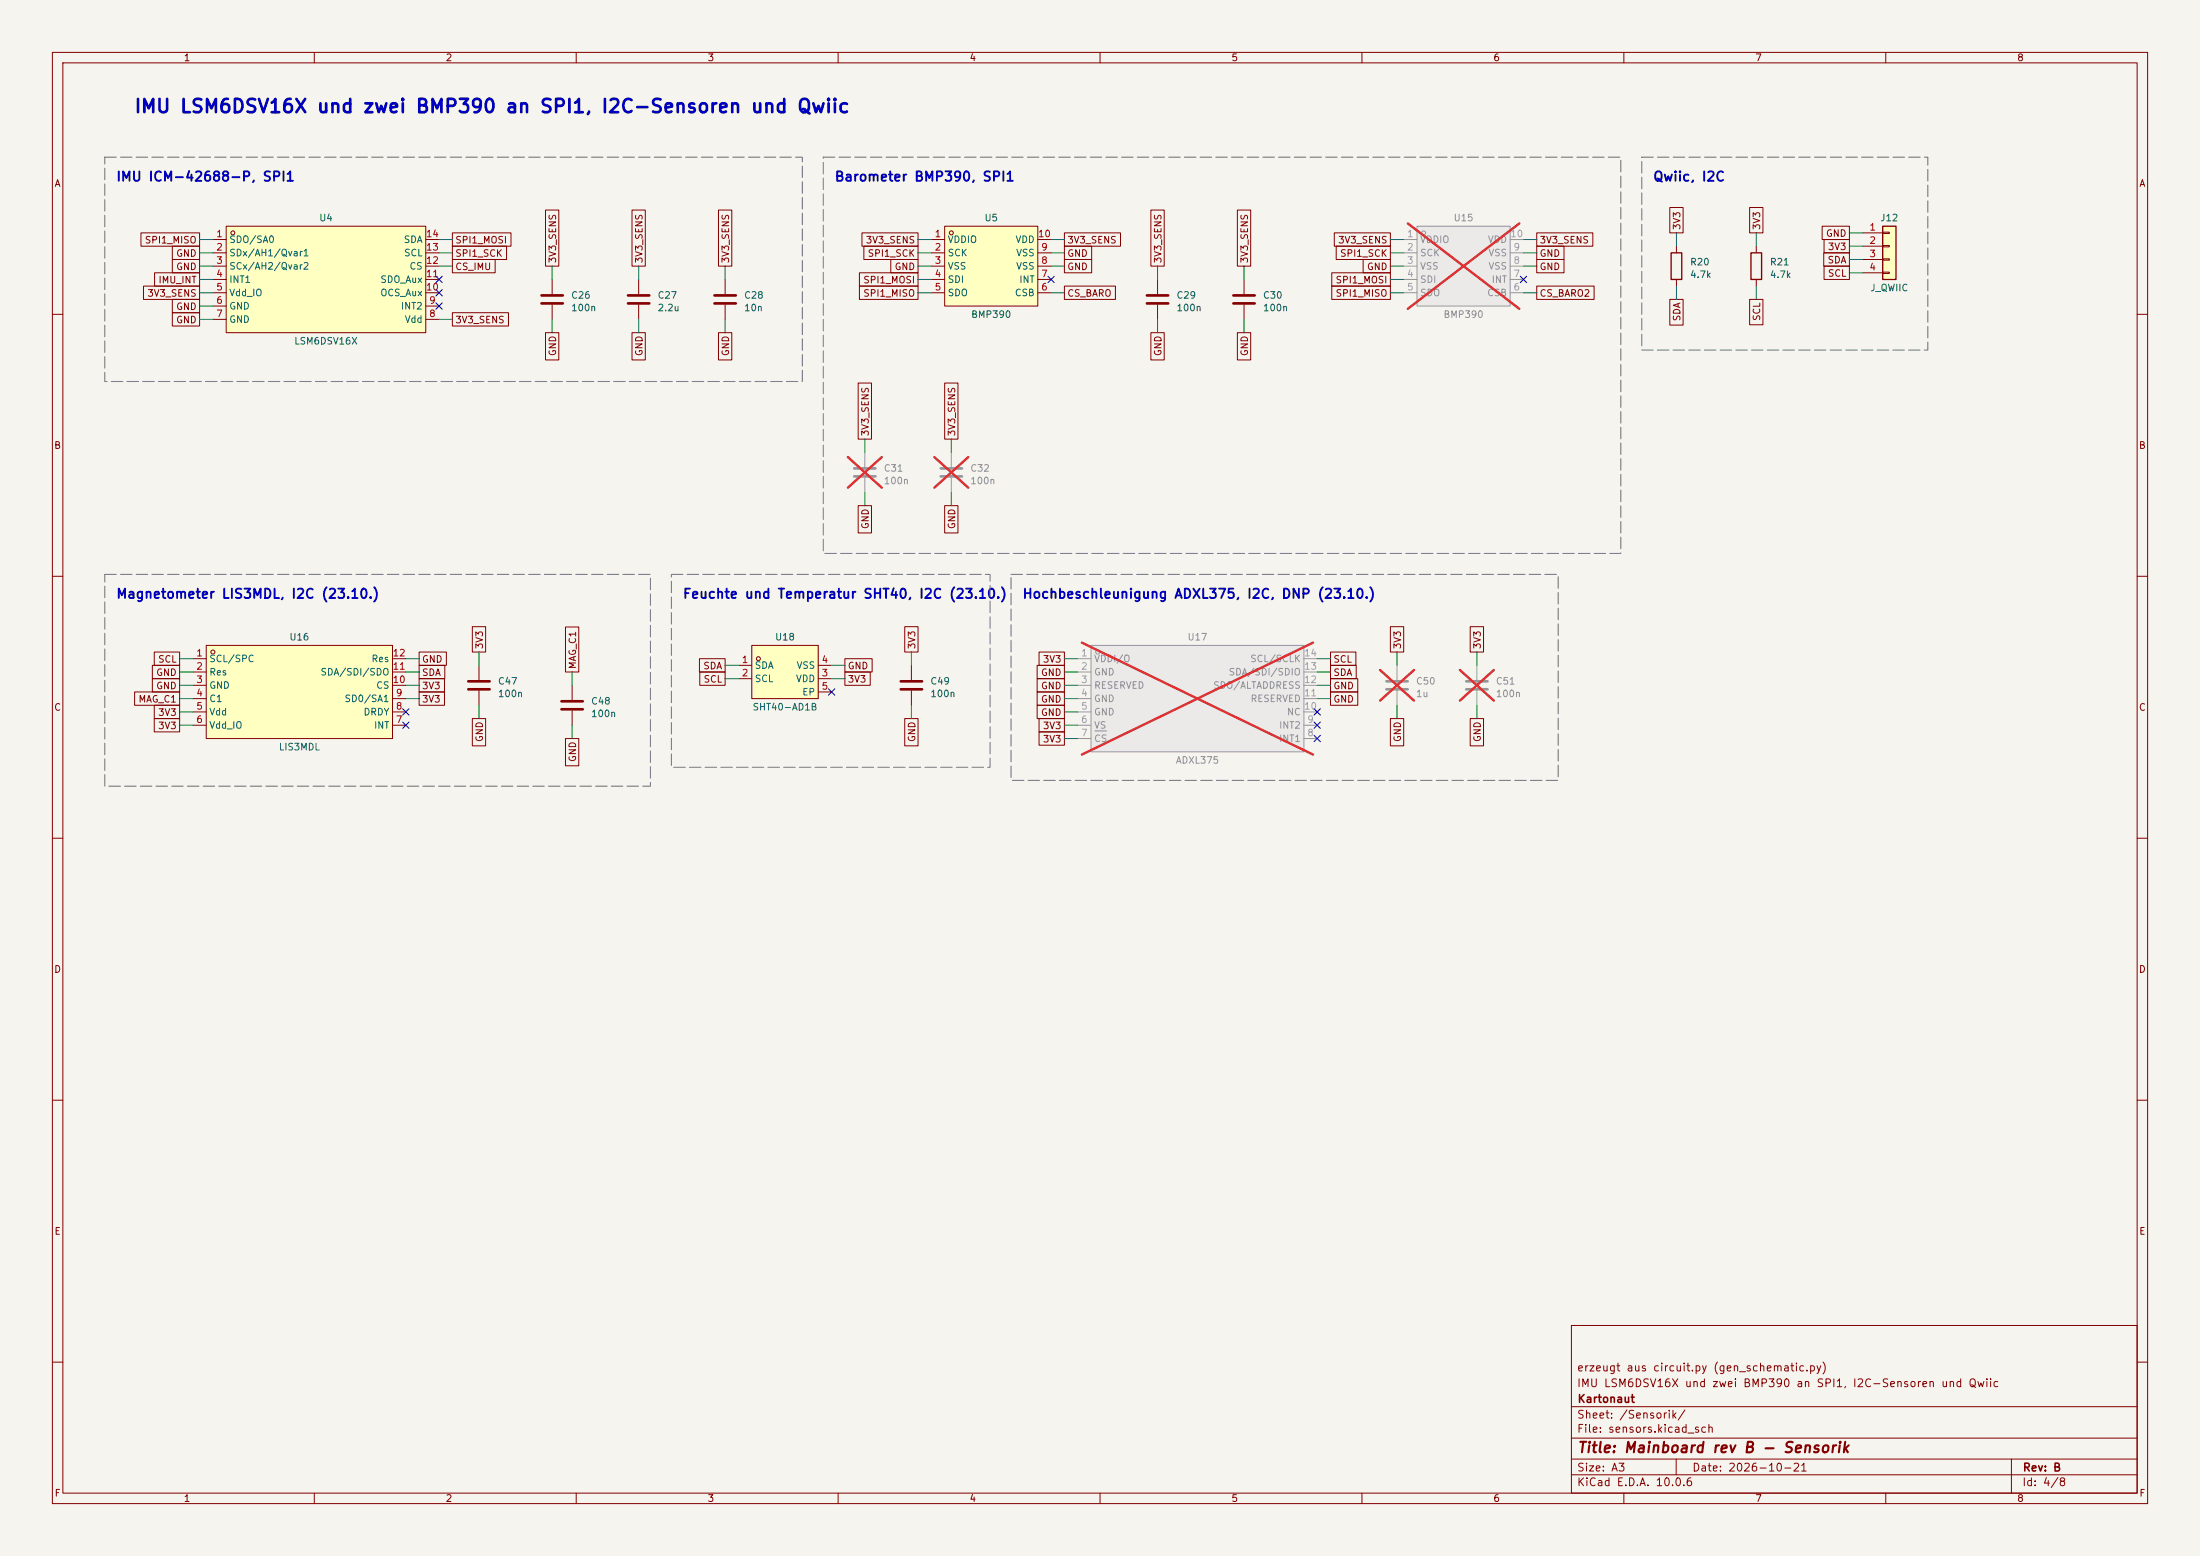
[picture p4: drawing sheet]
<svg xmlns="http://www.w3.org/2000/svg" width="420mm" height="297mm" viewBox="0 0 420 297" stroke-linecap="round" stroke-linejoin="round" font-family="sans-serif">
<path d="M0 0h420v297h-420z" fill="#f5f4ef" stroke="#f5f4ef" stroke-width=".19"/>
<g fill="none" stroke="#840000" stroke-width=".19">
<path d="M10 10h400v277h-400zM12 12h396v273h-396zM60 10v2M110 10v2M160 10v2M210 10v2M260 10v2M310 10v2M360 10v2M105.4 53.3v2.8M105.4 58.2v2.8M121.9 53.3v2.8"/>
<path d="M121.9 58.2v2.8M138.4 53.3v2.8M138.4 58.2v2.8M10 60h2M408 60h2M10 110h2M408 110h2M174 127v2.8M174 131.8v2.8M10 160h2M408 160h2M10 210h2"/>
<path d="M408 210h2M300 253h108v32h-108zM10 260h2M300 278.5h108M300 274.5h108M300 268.5h108M320 278.5v3M384 278.5v6.5M408 260h2M60 285v2M110 285v2M160 285v2"/>
<path d="M210 285v2M260 285v2M300 281.5h108M310 285v2M360 285v2"/>
</g>
<path d="M103.4 56.4h4M103.4 57.9h4M119.9 56.4h4.1M119.9 57.9h4.1M136.4 56.4h4.1M136.4 57.9h4.1M172 130h4M172 131.6h4" fill="none" stroke="#840000" stroke-width=".51"/>
<path d="M43.2 43.2h38.1v20.3h-38.1z" fill="#ffffc2"/>
<g fill="none" stroke="#840000" stroke-width=".19">
<path d="M40.6 45.7h2.6M40.6 48.3h2.6M40.6 50.8h2.6M40.6 53.3h2.6M40.6 55.9h2.6M40.6 58.4h2.6M43.2 43.2h38.1v20.3h-38.1zM81.3 45.7h2.5M81.3 48.3h2.5M81.3 50.8h2.5M81.3 53.3h2.5M81.3 55.9h2.5"/>
<path d="M81.3 58.4h2.5M40.6 61h2.6M81.3 61h2.5"/>
<circle cx="44.5" cy="44.5" r=".38"/>
</g>
<path d="M143.5 123.2h12.7v10.2h-12.7z" fill="#ffffc2"/>
<g fill="none" stroke="#840000" stroke-width=".19">
<path d="M221 53.3v2.8M221 58.2v2.8M237.5 53.3v2.8M237.5 58.2v2.8M141 127h2.5M141 129.5h2.5M143.5 123.2h12.7v10.2h-12.7zM156.2 127h2.5M156.2 129.5h2.5M156.2 132.1h2.5"/>
<circle cx="144.8" cy="125.7" r=".38"/>
</g>
<path d="M218.9 56.4h4.1M218.9 57.9h4.1M235.5 56.4h4M235.5 57.9h4" fill="none" stroke="#840000" stroke-width=".51"/>
<path d="M39.4 123.2h35.5v17.8h-35.5z" fill="#ffffc2"/>
<g fill="none" stroke="#840000" stroke-width=".19">
<path d="M36.8 125.7h2.6M36.8 128.3h2.6M36.8 130.8h2.6M36.8 133.4h2.6M36.8 135.9h2.6M36.8 138.4h2.6M39.4 123.2h35.5v17.8h-35.5zM74.9 125.7h2.6M74.9 128.3h2.6M74.9 130.8h2.6M74.9 133.4h2.6M74.9 135.9h2.6"/>
<path d="M74.9 138.4h2.6M91.4 127v2.8M91.4 131.8v2.8M109.2 130.8v2.8M109.2 135.6v2.8"/>
<circle cx="40.6" cy="124.5" r=".38"/>
</g>
<path d="M89.4 130h4.1M89.4 131.6h4.1M107.2 133.9h4.1M107.2 135.4h4.1" fill="none" stroke="#840000" stroke-width=".51"/>
<path d="M208.3 123.2h40.6v20.3h-40.6z" fill="#ebeae8"/>
<g fill="none" stroke="#9c9b98" stroke-width=".19">
<path d="M205.7 125.7h2.6M205.7 128.3h2.6M205.7 130.8h2.6M205.7 133.4h2.6M205.7 135.9h2.6M205.7 138.4h2.6M208.3 123.2h40.6v20.3h-40.6zM248.9 125.7h2.6M248.9 128.3h2.6M248.9 130.8h2.6M248.9 133.4h2.6M248.9 135.9h2.6"/>
<path d="M248.9 138.4h2.6M251.1 135.5l.7 .8M251.8 135.5l-.7 .8M266.7 127v2.8M266.7 131.8v2.8M281.9 127v2.8M281.9 131.8v2.8M205.7 141h2.6M248.9 141h2.6"/>
<circle cx="209.6" cy="124.5" r=".38"/>
</g>
<path d="M209 139.5h2.2" fill="none" stroke="#939391" stroke-width=".19"/>
<path d="M206.5 122.7l44.2 21.3M250.7 122.7l-44.2 21.3M263.5 127.9l6.4 5.8M269.9 127.9l-6.4 5.8M278.7 127.9l6.5 5.8M285.2 127.9l-6.5 5.8" fill="none" stroke="#e12e31" stroke-width=".46"/>
<path d="M264.7 130h4M264.7 131.6h4M279.9 130h4.1M279.9 131.6h4.1" fill="none" stroke="#9c9b98" stroke-width=".51"/>
<path d="M270.5 43.2h17.8v15.2h-17.8z" fill="#ebeae8"/>
<g fill="none" stroke="#9c9b98" stroke-width=".19">
<path d="M268 45.7h2.5M268 48.3h2.5M268 50.8h2.5M268 53.3h2.5M268 55.9h2.5M270.5 43.2h17.8v15.2h-17.8zM288.3 45.7h2.5M288.3 48.3h2.5M288.3 50.8h2.5M288.3 53.3h2.5M288.3 55.9h2.5"/>
<circle cx="271.8" cy="44.5" r=".38"/>
</g>
<path d="M268.8 42.7l21.2 16.2M290 42.7l-21.2 16.2" fill="none" stroke="#e12e31" stroke-width=".46"/>
<path d="M180.3 43.2h17.8v15.2h-17.8z" fill="#ffffc2"/>
<g fill="none" stroke="#840000" stroke-width=".19">
<path d="M177.8 45.7h2.5M177.8 48.3h2.5M177.8 50.8h2.5M177.8 53.3h2.5M177.8 55.9h2.5M180.3 43.2h17.8v15.2h-17.8zM198.1 45.7h2.6M198.1 48.3h2.6M198.1 50.8h2.6M198.1 53.3h2.6M198.1 55.9h2.6M320 47v1.3"/>
<path d="M320 53.3v1.3M335.3 47v1.3M335.3 53.3v1.3"/>
<circle cx="181.6" cy="44.5" r=".38"/>
</g>
<path d="M163.1 89.4h4M163.1 90.9h4M179.6 89.4h4M179.6 90.9h4" fill="none" stroke="#9c9b98" stroke-width=".51"/>
<path d="M165.1 86.4v2.8M165.1 91.2v2.8M181.6 86.4v2.8M181.6 91.2v2.8" fill="none" stroke="#9c9b98" stroke-width=".19"/>
<path d="M161.9 87.2l6.4 5.9M168.3 87.2l-6.4 5.9M178.4 87.2l6.4 5.9M184.8 87.2l-6.4 5.9" fill="none" stroke="#e12e31" stroke-width=".46"/>
<path d="M319 48.3h2.1v5h-2.1zM334.3 48.3h2v5h-2z" fill="none" stroke="#840000" stroke-width=".25"/>
<path d="M359.4 43.2h2.5v10.1h-2.5z" fill="#ffffc2"/>
<path d="M359.4 43.2h2.5v10.1h-2.5z" fill="none" stroke="#840000" stroke-width=".25"/>
<g fill="none" stroke="#840000" stroke-width=".19">
<path d="M318.8 39.6h2.5v4.9h-2.5zM334 39.6h2.6v4.9h-2.6zM26.9 44.4h11.2v2.6h-11.2zM27.4 54.6h10.7v2.6h-10.7zM29.5 52.1h8.6v2.5h-8.6zM32.9 47h5.2v2.5h-5.2zM32.9 59.7h5.2v2.5h-5.2zM32.9 49.5h5.2v2.6h-5.2zM32.9 57.1h5.2v2.6h-5.2zM86.4 44.4h11.2v2.6h-11.2zM86.4 59.7h10.7v2.5h-10.7zM86.4 49.5h8.1v2.6h-8.1z"/>
<path d="M86.4 47h10.3v2.5h-10.3zM104.1 40.1h2.6v10.7h-2.6zM120.6 40.1h2.6v10.7h-2.6zM137.2 40.1h2.5v10.7h-2.5zM164.1 52.1h11.2v2.5h-11.2zM164.1 54.6h11.2v2.6h-11.2zM164.6 44.4h10.7v2.6h-10.7zM164.9 47h10.4v2.5h-10.4zM170.1 49.5h5.2v2.6h-5.2zM203.2 54.6h9.7v2.6h-9.7zM203.2 49.5h5.2v2.6h-5.2zM203.2 47h5.2v2.5h-5.2z"/>
<path d="M203.2 44.4h10.7v2.6h-10.7zM219.7 40.1h2.6v10.7h-2.6zM236.2 40.1h2.6v10.7h-2.6zM254.2 52.1h11.2v2.5h-11.2zM254.2 54.6h11.2v2.6h-11.2zM254.7 44.4h10.7v2.6h-10.7zM255.1 47h10.3v2.5h-10.3zM260.2 49.5h5.2v2.6h-5.2zM293.4 44.4h10.7v2.6h-10.7zM293.4 47h5.2v2.5h-5.2zM293.4 49.5h5.2v2.6h-5.2zM293.4 54.6h10.9v2.6h-10.9z"/>
<path d="M318.8 57.2h2.5v4.9h-2.5zM334 57.2h2.6v4.8h-2.6zM347.9 43.2h5.2v2.5h-5.2zM348.2 48.3h4.9v2.5h-4.9zM348.2 50.8h4.9v2.5h-4.9zM348.2 45.7h4.9v2.6h-4.9zM355.6 44.5h3.8M355.6 47h3.8M355.6 49.5h3.8M355.6 52.1h3.8M359.4 44.3h1.3v.3h-1.3zM359.4 46.9h1.3v.2h-1.3z"/>
<path d="M359.4 49.4h1.3v.3h-1.3zM359.4 51.9h1.3v.3h-1.3zM104.1 63.5h2.6v5.2h-2.6zM120.6 63.5h2.6v5.2h-2.6zM137.2 63.5h2.5v5.2h-2.5zM163.8 73.1h2.6v10.7h-2.6zM180.3 73.1h2.6v10.7h-2.6zM219.7 63.5h2.6v5.2h-2.6zM236.2 63.5h2.6v5.2h-2.6zM163.8 96.5h2.6v5.2h-2.6zM180.3 96.5h2.6v5.2h-2.6zM90.2 119.6h2.5v4.9h-2.5z"/>
<path d="M107.9 119.7h2.6v8.6h-2.6zM172.7 119.6h2.6v4.9h-2.6zM265.4 119.6h2.6v4.9h-2.6zM280.7 119.6h2.5v4.9h-2.5zM25.7 132.1h8.6v2.5h-8.6zM29.1 127h5.2v2.5h-5.2zM29.1 129.5h5.2v2.6h-5.2zM29.4 124.5h4.9v2.5h-4.9zM29.4 134.6h4.9v2.6h-4.9zM29.4 137.2h4.9v2.5h-4.9zM80 129.5h4.9v2.6h-4.9zM80 132.1h4.9v2.5h-4.9z"/>
<path d="M80 127h4.9v2.5h-4.9zM80 124.5h5.2v2.5h-5.2zM90.2 137.2h2.5v5.2h-2.5zM133.5 125.7h4.9v2.6h-4.9zM133.6 128.3h4.8v2.5h-4.8zM161.3 125.7h5.2v2.6h-5.2zM161.3 128.3h4.8v2.5h-4.8zM172.7 137.2h2.6v5.2h-2.6zM198 134.6h5.2v2.6h-5.2zM198 132.1h5.2v2.5h-5.2zM198 129.5h5.2v2.6h-5.2zM198 127h5.2v2.5h-5.2z"/>
<path d="M198.4 137.2h4.8v2.5h-4.8zM198.4 124.5h4.8v2.5h-4.8zM198.4 139.7h4.8v2.5h-4.8zM254 132.1h5.2v2.5h-5.2zM254 129.5h5.2v2.6h-5.2zM254 127h4.9v2.5h-4.9zM254 124.5h4.8v2.5h-4.8zM265.4 137.2h2.6v5.2h-2.6zM280.7 137.2h2.5v5.2h-2.5zM107.9 141h2.6v5.2h-2.6z"/>
</g>
<g fill="none" stroke="#009600" stroke-width=".19">
<path d="M38.1 53.3h2.5M38.1 55.9h2.5M38.1 50.8h2.5M38.1 45.7h2.5M38.1 48.3h2.5M38.1 58.4h2.5M83.8 50.8h2.6M83.8 45.7h2.6M83.8 48.3h2.6M105.4 50.8v2.5M121.9 50.8v2.5M138.4 50.8v2.5"/>
<path d="M175.3 53.3h2.5M175.3 55.9h2.5M175.3 50.8h2.5M175.3 45.7h2.5M175.3 48.3h2.5M200.7 55.9h2.5M200.7 50.8h2.5M200.7 45.7h2.5M200.7 48.3h2.5M221 50.8v2.5M237.5 50.8v2.5M265.4 53.3h2.6"/>
<path d="M265.4 55.9h2.6M265.4 50.8h2.6M265.4 45.7h2.6M265.4 48.3h2.6M290.8 55.9h2.6M290.8 50.8h2.6M290.8 45.7h2.6M290.8 48.3h2.6M320 44.5v2.5M320 54.6v2.6M335.3 44.5v2.5M335.3 54.6v2.6"/>
<path d="M353.1 44.5h2.5M353.1 47h2.5M353.1 49.5h2.5M353.1 52.1h2.5M38.1 61h2.5M83.8 61h2.6M105.4 61v2.5M121.9 61v2.5M138.4 61v2.5M221 61v2.5M237.5 61v2.5M165.1 83.8v2.6"/>
<path d="M165.1 94v2.5M181.6 83.8v2.6M181.6 94v2.5M34.3 128.3h2.5M34.3 133.4h2.5M34.3 130.8h2.5M34.3 125.7h2.5M34.3 135.9h2.5M34.3 138.4h2.5M77.5 128.3h2.5M77.5 133.4h2.5M77.5 130.8h2.5"/>
<path d="M77.5 125.7h2.5M91.4 124.5v2.5M91.4 134.6v2.6M109.2 128.3v2.5M109.2 138.4v2.6M138.4 129.5h2.6M138.4 127h2.6M158.7 129.5h2.6M158.7 127h2.6M174 124.5v2.5M174 134.6v2.6M203.2 128.3h2.5"/>
<path d="M203.2 133.4h2.5M203.2 130.8h2.5M203.2 125.7h2.5M203.2 135.9h2.5M203.2 138.4h2.5M251.5 128.3h2.5M251.5 133.4h2.5M251.5 130.8h2.5M251.5 125.7h2.5M266.7 124.5v2.5M266.7 134.6v2.6M281.9 124.5v2.5"/>
<path d="M281.9 134.6v2.6M203.2 141h2.5"/>
</g>
<g fill="none" stroke="#000084" stroke-width=".19">
<path d="M83.2 52.7l1.2 1.2M83.2 55.3l1.2 1.2M83.2 57.8l1.2 1.2M84.4 52.7l-1.2 1.2M84.4 55.3l-1.2 1.2M84.4 57.8l-1.2 1.2M200.1 52.7l1.2 1.2M201.3 52.7l-1.2 1.2M290.2 52.7l1.2 1.2M291.4 52.7l-1.2 1.2M76.9 135.3l1.2 1.2M76.9 137.8l1.2 1.2"/>
<path d="M78.1 135.3l-1.2 1.2M78.1 137.8l-1.2 1.2M158.1 131.5l1.3 1.2M159.4 131.5l-1.3 1.2M250.9 135.3l1.2 1.2M250.9 137.8l1.2 1.2M252.1 135.3l-1.2 1.2M252.1 137.8l-1.2 1.2M250.9 140.4l1.2 1.2M252.1 140.4l-1.2 1.2"/>
</g>
<path d="M20 30h133.2v42.8h-133.2zM157.2 30h152.2v75.6h-152.2zM313.4 30h54.6v36.8h-54.6zM20 109.6h104.2v40.5h-104.2zM128.2 109.6h60.8v36.9h-60.8zM193 109.6h104.5v39.4h-104.5z" fill="none" stroke="#787878" stroke-width=".2" stroke-dasharray="2.2 .8"/>
<text font-size="2.5" fill="#0000c2" x="25.5" y="22.2">IMU LSM6DSV16X und zwei BMP390 an SPI1, I2C-Sensoren und Qwiic</text>
<text font-size="2" fill="#840000" x="301" y="277.8">Title: Mainboard rev B - Sensorik</text>
<g font-size="1.8" fill="#0000c2">
<text x="22.1" y="35.1">IMU ICM-42688-P, SPI1</text>
<text x="159.2" y="35.1">Barometer BMP390, SPI1</text>
<text x="315.5" y="35.1">Qwiic, I2C</text>
<text x="22.1" y="114.7">Magnetometer LIS3MDL, I2C (23.10.)</text>
<text x="130.2" y="114.7">Feuchte und Temperatur SHT40, I2C (23.10.)</text>
<text x="195.1" y="114.7">Hochbeschleunigung ADXL375, I2C, DNP (23.10.)</text>
</g>
<g font-size="1.5" fill="#840000">
<text x="300.9" y="262.1">erzeugt aus circuit.py (gen_schematic.py)</text>
<text x="300.9" y="265.1">IMU LSM6DSV16X und zwei BMP390 an SPI1, I2C-Sensoren und Qwiic</text>
<text x="301" y="268.1">Kartonaut</text>
<text x="300.9" y="273.8">File: sensors.kicad_sch</text>
<text x="300.9" y="271.1">Sheet: /Sensorik/</text>
<text x="300.9" y="281.2">Size: A3</text>
<text x="322.9" y="281.2">Date: 2026-10-21</text>
<text x="386" y="281.2">Rev: B</text>
<text x="300.9" y="284">KiCad E.D.A. 10.0.6</text>
<text x="385.9" y="284">Id: 4/8</text>
</g>
<g font-size="1.3" fill="#840000">
<text x="35" y="12">1</text>
<text x="85" y="12">2</text>
<text x="135" y="12">3</text>
<text x="185" y="12">4</text>
<text x="235" y="12">5</text>
<text x="285" y="12">6</text>
<text x="335" y="12">7</text>
<text x="385" y="12">8</text>
<text x="10.3" y="36">A</text>
<text x="408.3" y="36">A</text>
<text x="27.5" y="46.8">SPI1_MISO</text>
<text x="86.8" y="46.8">SPI1_MOSI</text>
<text x="165.2" y="46.8">3V3_SENS</text>
<text x="203.6" y="46.8">3V3_SENS</text>
<text x="255.4" y="46.8">3V3_SENS</text>
<text x="293.8" y="46.8">3V3_SENS</text>
<text x="321.1" y="44" transform="rotate(-90 321.1 44)">3V3</text>
<text x="336.3" y="44" transform="rotate(-90 336.3 44)">3V3</text>
<text x="348.5" y="45.5">GND</text>
<text x="33.5" y="49.3">GND</text>
<text x="33.5" y="51.9">GND</text>
<text x="86.8" y="51.9">CS_IMU</text>
<text x="86.8" y="49.3">SPI1_SCK</text>
<text x="106.5" y="50.4" transform="rotate(-90 106.5 50.4)">3V3_SENS</text>
<text x="123" y="50.4" transform="rotate(-90 123 50.4)">3V3_SENS</text>
<text x="139.5" y="50.4" transform="rotate(-90 139.5 50.4)">3V3_SENS</text>
<text x="165.5" y="49.3">SPI1_SCK</text>
<text x="170.7" y="51.9">GND</text>
<text x="203.6" y="51.9">GND</text>
<text x="203.6" y="49.3">GND</text>
<text x="222" y="50.4" transform="rotate(-90 222 50.4)">3V3_SENS</text>
<text x="238.5" y="50.4" transform="rotate(-90 238.5 50.4)">3V3_SENS</text>
<text x="255.7" y="49.3">SPI1_SCK</text>
<text x="260.9" y="51.9">GND</text>
<text x="293.8" y="49.3">GND</text>
<text x="293.8" y="51.9">GND</text>
<text x="348.8" y="50.6">SDA</text>
<text x="348.8" y="53.1">SCL</text>
<text x="348.8" y="48">3V3</text>
<text x="28" y="56.9">3V3_SENS</text>
<text x="30.1" y="54.4">IMU_INT</text>
<text x="33.5" y="59.5">GND</text>
<text x="164.7" y="54.4">SPI1_MOSI</text>
<text x="164.7" y="56.9">SPI1_MISO</text>
<text x="203.6" y="56.9">CS_BARO</text>
<text x="254.9" y="54.4">SPI1_MOSI</text>
<text x="254.9" y="56.9">SPI1_MISO</text>
<text x="293.8" y="56.9">CS_BARO2</text>
<text x="33.5" y="62">GND</text>
<text x="86.8" y="62">3V3_SENS</text>
<text x="321.1" y="61.4" transform="rotate(-90 321.1 61.4)">SDA</text>
<text x="336.3" y="61.4" transform="rotate(-90 336.3 61.4)">SCL</text>
<text x="106.5" y="68.1" transform="rotate(-90 106.5 68.1)">GND</text>
<text x="123" y="68.1" transform="rotate(-90 123 68.1)">GND</text>
<text x="139.5" y="68.1" transform="rotate(-90 139.5 68.1)">GND</text>
<text x="222" y="68.1" transform="rotate(-90 222 68.1)">GND</text>
<text x="238.5" y="68.1" transform="rotate(-90 238.5 68.1)">GND</text>
<text x="166.2" y="83.4" transform="rotate(-90 166.2 83.4)">3V3_SENS</text>
<text x="182.7" y="83.4" transform="rotate(-90 182.7 83.4)">3V3_SENS</text>
<text x="10.2" y="86">B</text>
<text x="408.2" y="86">B</text>
<text x="166.2" y="101.1" transform="rotate(-90 166.2 101.1)">GND</text>
<text x="182.7" y="101.1" transform="rotate(-90 182.7 101.1)">GND</text>
<text x="92.5" y="124" transform="rotate(-90 92.5 124)">3V3</text>
<text x="175" y="124" transform="rotate(-90 175 124)">3V3</text>
<text x="267.8" y="124" transform="rotate(-90 267.8 124)">3V3</text>
<text x="283" y="124" transform="rotate(-90 283 124)">3V3</text>
<text x="29.7" y="129.3">GND</text>
<text x="29.7" y="131.9">GND</text>
<text x="30.1" y="126.8">SCL</text>
<text x="80.5" y="131.9">3V3</text>
<text x="80.5" y="129.3">SDA</text>
<text x="80.5" y="126.8">GND</text>
<text x="110.3" y="127.8" transform="rotate(-90 110.3 127.8)">MAG_C1</text>
<text x="134.2" y="128.1">SDA</text>
<text x="134.2" y="130.6">SCL</text>
<text x="161.7" y="128.1">GND</text>
<text x="161.7" y="130.6">3V3</text>
<text x="198.6" y="131.9">GND</text>
<text x="198.6" y="129.3">GND</text>
<text x="199" y="126.8">3V3</text>
<text x="254.4" y="131.9">GND</text>
<text x="254.4" y="129.3">SDA</text>
<text x="254.4" y="126.8">SCL</text>
<text x="10.2" y="136">C</text>
<text x="26.3" y="134.4">MAG_C1</text>
<text x="30.1" y="136.9">3V3</text>
<text x="80.5" y="134.4">3V3</text>
<text x="198.6" y="136.9">GND</text>
<text x="198.6" y="134.4">GND</text>
<text x="254.4" y="134.4">GND</text>
<text x="408.2" y="136">C</text>
<text x="30.1" y="139.5">3V3</text>
<text x="92.5" y="141.7" transform="rotate(-90 92.5 141.7)">GND</text>
<text x="175" y="141.7" transform="rotate(-90 175 141.7)">GND</text>
<text x="199" y="139.5">3V3</text>
<text x="199" y="142">3V3</text>
<text x="267.8" y="141.7" transform="rotate(-90 267.8 141.7)">GND</text>
<text x="283" y="141.7" transform="rotate(-90 283 141.7)">GND</text>
<text x="110.3" y="145.5" transform="rotate(-90 110.3 145.5)">GND</text>
<text x="10.2" y="186">D</text>
<text x="408.2" y="186">D</text>
<text x="10.3" y="236">E</text>
<text x="408.3" y="236">E</text>
<text x="10.3" y="286">F</text>
<text x="35" y="287">1</text>
<text x="85" y="287">2</text>
<text x="135" y="287">3</text>
<text x="185" y="287">4</text>
<text x="235" y="287">5</text>
<text x="285" y="287">6</text>
<text x="335" y="287">7</text>
<text x="385" y="287">8</text>
<text x="408.3" y="286">F</text>
</g>
<g font-size="1.3" fill="#a90000">
<text x="41.2" y="45.6">1</text>
<text x="81.2" y="45.6">14</text>
<text x="178.3" y="45.6">1</text>
<text x="198.1" y="45.6">10</text>
<text x="356.8" y="44.3">1</text>
<text x="356.8" y="46.9">2</text>
<text x="41.2" y="48.1">2</text>
<text x="41.2" y="50.7">3</text>
<text x="41.2" y="53.2">4</text>
<text x="81.2" y="53.2">11</text>
<text x="81.2" y="50.7">12</text>
<text x="81.2" y="48.1">13</text>
<text x="178.3" y="48.1">2</text>
<text x="178.3" y="50.7">3</text>
<text x="178.3" y="53.2">4</text>
<text x="198.7" y="53.2">7</text>
<text x="198.7" y="50.7">8</text>
<text x="198.7" y="48.1">9</text>
<text x="356.8" y="49.4">3</text>
<text x="356.8" y="51.9">4</text>
<text x="41.2" y="55.7">5</text>
<text x="41.2" y="58.3">6</text>
<text x="81.2" y="55.7">10</text>
<text x="81.8" y="58.3">9</text>
<text x="178.3" y="55.7">5</text>
<text x="198.7" y="55.7">6</text>
<text x="41.2" y="60.8">7</text>
<text x="81.8" y="60.8">8</text>
<text x="37.4" y="125.6">1</text>
<text x="74.9" y="125.6">12</text>
<text x="37.4" y="128.1">2</text>
<text x="37.4" y="130.7">3</text>
<text x="74.9" y="130.7">10</text>
<text x="74.9" y="128.1">11</text>
<text x="141.5" y="126.9">1</text>
<text x="141.5" y="129.4">2</text>
<text x="156.7" y="129.4">3</text>
<text x="156.7" y="126.9">4</text>
<text x="156.7" y="131.9">5</text>
<text x="37.4" y="133.2">4</text>
<text x="37.4" y="135.8">5</text>
<text x="75.5" y="135.8">8</text>
<text x="75.5" y="133.2">9</text>
<text x="37.4" y="138.3">6</text>
<text x="75.5" y="138.3">7</text>
</g>
<g font-size="1.3" fill="#006464">
<text x="43.7" y="46.7">SDO/SA0</text>
<text x="60.8" y="42.5">U4</text>
<text x="77" y="46.7">SDA</text>
<text x="180.8" y="46.7">VDDIO</text>
<text x="187.8" y="42.5">U5</text>
<text x="193.8" y="46.7">VDD</text>
<text x="358.9" y="42.5">J12</text>
<text x="43.7" y="49.2">SDx/AH1/Qvar1</text>
<text x="43.7" y="51.8">SCx/AH2/Qvar2</text>
<text x="77" y="49.2">SCL</text>
<text x="78.1" y="51.8">CS</text>
<text x="180.8" y="49.2">SCK</text>
<text x="180.8" y="51.8">VSS</text>
<text x="193.9" y="51.8">VSS</text>
<text x="193.9" y="49.2">VSS</text>
<text x="322.5" y="51">R20</text>
<text x="322.5" y="53.4">4.7k</text>
<text x="337.8" y="51">R21</text>
<text x="337.8" y="53.4">4.7k</text>
<text x="43.7" y="54.3">INT1</text>
<text x="43.7" y="56.8">Vdd_IO</text>
<text x="43.7" y="59.4">GND</text>
<text x="72.5" y="56.8">OCS_Aux</text>
<text x="72.5" y="54.3">SDO_Aux</text>
<text x="76.4" y="59.4">INT2</text>
<text x="108.9" y="57.3">C26</text>
<text x="108.9" y="59.7">100n</text>
<text x="125.4" y="57.3">C27</text>
<text x="125.4" y="59.7">2.2u</text>
<text x="141.9" y="57.3">C28</text>
<text x="141.9" y="59.7">10n</text>
<text x="180.8" y="54.3">SDI</text>
<text x="180.8" y="56.8">SDO</text>
<text x="193.6" y="56.8">CSB</text>
<text x="194.5" y="54.3">INT</text>
<text x="224.5" y="57.3">C29</text>
<text x="224.5" y="59.7">100n</text>
<text x="241" y="57.3">C30</text>
<text x="241" y="59.7">100n</text>
<text x="357" y="55.9">J_QWIIC</text>
<text x="43.7" y="61.9">GND</text>
<text x="77.2" y="61.9">Vdd</text>
<text x="185.3" y="61">BMP390</text>
<text x="56.1" y="66.1">LSM6DSV16X</text>
<text x="55.1" y="122.6">U16</text>
<text x="147.9" y="122.6">U18</text>
<text x="39.9" y="126.7">SCL/SPC</text>
<text x="39.9" y="129.2">Res</text>
<text x="39.9" y="131.8">GND</text>
<text x="61.1" y="129.2">SDA/SDI/SDO</text>
<text x="70.8" y="126.7">Res</text>
<text x="71.7" y="131.8">CS</text>
<text x="95" y="131">C47</text>
<text x="144" y="128">SDA</text>
<text x="144" y="130.5">SCL</text>
<text x="151.8" y="130.5">VDD</text>
<text x="152" y="128">VSS</text>
<text x="177.5" y="131">C49</text>
<text x="39.9" y="134.3">C1</text>
<text x="39.9" y="136.9">Vdd</text>
<text x="65.7" y="134.3">SD0/SA1</text>
<text x="69.3" y="136.9">DRDY</text>
<text x="95" y="133.4">100n</text>
<text x="112.7" y="134.8">C48</text>
<text x="112.7" y="137.2">100n</text>
<text x="143.6" y="135.9">SHT40-AD1B</text>
<text x="153.1" y="133">EP</text>
<text x="177.5" y="133.4">100n</text>
<text x="39.9" y="139.4">Vdd_IO</text>
<text x="53.1" y="143.5">LIS3MDL</text>
<text x="71.3" y="139.4">INT</text>
</g>
<g font-size="1.3" fill="#a5a4a2">
<text x="268.5" y="45.6">1</text>
<text x="288.2" y="45.6">10</text>
<text x="268.5" y="48.1">2</text>
<text x="268.5" y="50.7">3</text>
<text x="268.5" y="53.2">4</text>
<text x="288.8" y="53.2">7</text>
<text x="288.8" y="50.7">8</text>
<text x="288.8" y="48.1">9</text>
<text x="268.5" y="55.7">5</text>
<text x="288.8" y="55.7">6</text>
<text x="206.3" y="125.6">1</text>
<text x="248.9" y="125.6">14</text>
<text x="206.3" y="128.1">2</text>
<text x="206.3" y="130.7">3</text>
<text x="248.9" y="130.7">12</text>
<text x="248.9" y="128.1">13</text>
<text x="206.3" y="133.2">4</text>
<text x="206.3" y="135.8">5</text>
<text x="248.9" y="135.8">10</text>
<text x="248.9" y="133.2">11</text>
<text x="206.3" y="138.3">6</text>
<text x="206.3" y="140.8">7</text>
<text x="249.5" y="140.8">8</text>
<text x="249.5" y="138.3">9</text>
</g>
<g font-size="1.3" fill="#939391">
<text x="271" y="46.7">VDDIO</text>
<text x="277.4" y="42.5">U15</text>
<text x="283.9" y="46.7">VDD</text>
<text x="271" y="49.2">SCK</text>
<text x="271" y="51.8">VSS</text>
<text x="284" y="51.8">VSS</text>
<text x="284" y="49.2">VSS</text>
<text x="271" y="54.3">SDI</text>
<text x="271" y="56.8">SDO</text>
<text x="283.8" y="56.8">CSB</text>
<text x="284.7" y="54.3">INT</text>
<text x="275.5" y="61">BMP390</text>
<text x="168.6" y="90.3">C31</text>
<text x="168.6" y="92.7">100n</text>
<text x="185.1" y="90.3">C32</text>
<text x="185.1" y="92.7">100n</text>
<text x="226.6" y="122.6">U17</text>
<text x="208.8" y="126.7">VDDI/O</text>
<text x="208.8" y="129.2">GND</text>
<text x="208.8" y="131.8">RESERVED</text>
<text x="231.5" y="131.8">SDO/ALTADDRESS</text>
<text x="234.5" y="129.2">SDA/SDI/SDIO</text>
<text x="238.6" y="126.7">SCL/SCLK</text>
<text x="270.2" y="131">C50</text>
<text x="285.5" y="131">C51</text>
<text x="208.8" y="134.3">GND</text>
<text x="208.8" y="136.9">GND</text>
<text x="238.6" y="134.3">RESERVED</text>
<text x="245.6" y="136.9">NC</text>
<text x="270.2" y="133.4">1u</text>
<text x="285.5" y="133.4">100n</text>
<text x="208.8" y="139.4">VS</text>
<text x="208.8" y="141.9">CS</text>
<text x="244.1" y="141.9">INT1</text>
<text x="244.1" y="139.4">INT2</text>
<text x="224.4" y="146.1">ADXL375</text>
</g>
</svg>
